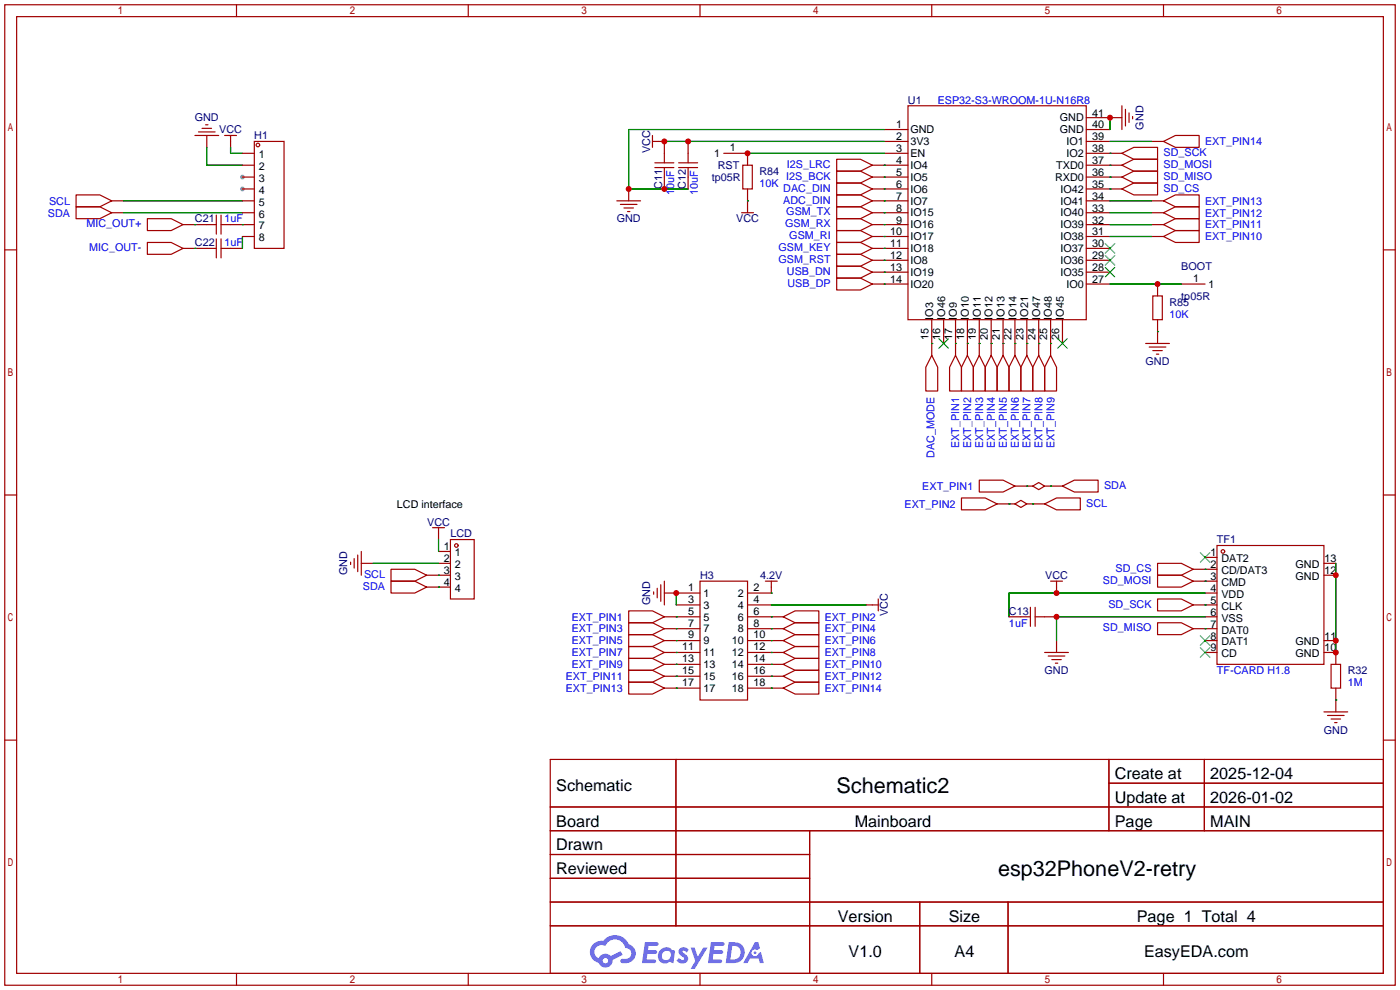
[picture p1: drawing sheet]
<svg xmlns="http://www.w3.org/2000/svg" width="299mm" height="212mm" viewBox="0 0 299 212" stroke-linecap="round" stroke-linejoin="round" font-family="sans-serif">
<g fill="#999">
<circle cx="51.8" cy="37.8" r=".51"/>
<circle cx="51.8" cy="40.4" r=".51"/>
</g>
<g fill="none" stroke="#a10000" stroke-width=".25">
<path d="M1 1h297.2v209.6h-297.2zM3.6 3.6h292.1v204.4h-292.1zM50.5 1v2.6M100.1 1v2.6M149.6 1v2.6M199.1 1v2.6M248.7 1v2.6M1 53.4h2.6M295.7 53.4h2.5M1 105.8h2.6M295.7 105.8h2.5M1 158.2h2.6"/>
<path d="M295.7 158.2h2.5M117.6 162.3h178.1v45.7h-178.1zM117.6 172.5h178.1M117.6 177.5h178.1M144.5 162.3v35.6M173 177.5v30.5M237 162.3v15.2M237 167.4h58.7M257.4 162.3v15.2M117.6 182.6h55.4M117.6 192.8h178.1M117.6 187.7h55.4"/>
<path d="M117.6 197.9h178.1M196.6 192.8v15.2M215.4 192.8v15.2M50.5 208v2.6M100.1 208v2.6M149.6 208v2.6M199.1 208v2.6M248.7 208v2.6"/>
</g>
<g fill="#5487ff">
<path d="M145.3 202.7a1.3 1.3 0 0 1 1.9 .3l-.4 .6a.54 .54 0 0 0-.9-.2l.1 .2a1.34 1.34 0 0 1 .9 1.8 1.47 1.47 0 0 1-2.3-.1l.5-.6 .8 .5a.31 .31 0 0 0 .4-.3 .31 .31 0 0 0-.3-.4 1.12 1.12 0 0 1-.7-1.8z"/>
<path d="M147.6 202.5h.9l.6 2 1.2-2h.9l-2.7 4.6h-.9l1-1.7z"/>
<path d="M137.8 201.4h1.7a1.31 1.31 0 0 1 1.2 .2 .4 .4 0 0 1-.3 .5l-1.8 .1-.1 .9h1.6a.4 .4 0 0 1 .4 .4 .4 .4 0 0 1-.5 .4h-1.6l-.2 1.2h1.4a.46 .46 0 0 1 .5 0 .46 .46 0 0 1 .1 .5l-.4 .2h-2.6z"/>
<path d="M151.9 201.4h1.7a1.32 1.32 0 0 1 1.2 .2 .39 .39 0 0 1-.3 .5l-1.8 .1-.1 .9h1.6a.4 .4 0 0 1 .4 .4 .4 .4 0 0 1-.4 .4h-1.7l-.2 1.2h1.4a.46 .46 0 0 1 .5 0 .46 .46 0 0 1 .1 .5l-.4 .2h-2.6z"/>
<path d="M161.3 201.4h.8l.3 1.3-.6 .4a.75 .75 0 0 0-1.1 .3 .75 .75 0 0 0 .5 1 .75 .75 0 0 0 .9-.7l.5-.2 .6 2.3h-.8l-.3-.9h-1.8l-.5 .9h-1z"/>
<path d="M155.7 201.4l-.6 4.4h1.5a2.27 2.27 0 0 0 2.6-2.2 2.27 2.27 0 0 0-2.7-2.2zM156.5 202.1a1.5 1.5 0 0 1 1.8 1.6 1.5 1.5 0 0 1-1.9 1.4h-.3z"/>
<path d="M141.2 203a1.6 1.6 0 0 0-.3 2.3 1.6 1.6 0 0 0 2.3 .2l.7 .3 .3-2.4-.1-.3-.5-.1a1.58 1.58 0 0 0-2.4 0zM141.8 203.5a.98 .98 0 0 1 1.6 .4 .98 .98 0 0 1-1.1 1.3 .94 .94 0 0 1-.9-.7 .94 .94 0 0 1 .4-1z"/>
<path d="M126.8 201.8a2.37 2.37 0 0 0 1.1 4 1.54 1.54 0 0 0 1.8 1 1.54 1.54 0 0 0 1.2-1.6l2.2-1.1-.5-.8-2 1a1.57 1.57 0 0 0-2.7 .5 1.5 1.5 0 0 1-.7-2.1 1.5 1.5 0 0 1 2.2-.5 2.23 2.23 0 0 1 2.3-1.4 2.23 2.23 0 0 1 2 1.8 1.16 1.16 0 0 1 1.2 1.1 1.16 1.16 0 0 1-1.1 1.2h-.7a.47 .47 0 0 0-.5 .4 .47 .47 0 0 0 .4 .5 2.17 2.17 0 0 0 2.5-.9 2.17 2.17 0 0 0-.3-2.7l-.8-.4a3.2 3.2 0 0 0-5.5-.7l-1.1 .1zM128.8 205.3a.6 .6 0 0 1 1.2 0 .6 .6 0 0 1-1.2 0z"/>
<circle cx="161.4" cy="203.6" r=".28"/>
</g>
<g fill="none" stroke="#a10000" stroke-width=".25">
<path d="M41.7 29h5M42.4 28.2h3.6M43.2 27.4h2M43.9 26.7h.5M44.2 29v2.5M48 29h2.5M49.3 29v2.5M51.8 37.8h2.6M51.8 35.3h2.6M51.8 32.8h2.6M54.4 30.2h6.3v22.9h-6.3zM139.4 30.2h2.6v4.6"/>
<path d="M139.4 29v2.5M140 34.8h4M140 35.8h4M142 35.8v4.6M145 34.8h4.1M145 35.8h4.1M147.1 30.2v4.6M147.1 35.8v4.6M154.7 32.8h5.1v2.5M158.7 35.3h2.1v5.1h-2.1zM178.8 34h5.1l2.5 1.3-2.5 1.3h-5.1zM178.8 36.6h5.1l2.5 1.2-2.5 1.3h-5.1z"/>
<path d="M178.8 39.1h5.1l2.5 1.3-2.5 1.3h-5.1zM186.4 37.8h7.7M186.4 35.3h7.7M189 32.8h5.1M189 30.2h5.1M189 27.7h5.1M194.1 22.6h38.1v45.7h-38.1zM232.2 25.1h7.6M232.2 37.8h7.6M232.2 35.3h7.6M232.2 32.8h7.6M232.2 30.2h5"/>
<path d="M232.2 27.7h5M239.8 32.8l2.5-1.3h5.1v2.5h-5.1zM239.8 35.3l2.5-1.3h5.1v2.6h-5.1zM239.8 37.8l2.5-1.2h5.1v2.5h-5.1zM239.8 22.6v5.1M240.5 23.4v3.5M241.3 24.1v2.1M242.1 24.9v.5M246.1 30.2h2.6M248.7 30.2l2.5-1.2h5.1v2.5h-5.1zM16.3 44.2h5l2.6 1.3-2.6 1.2h-5zM16.3 41.7h5l2.6 1.2-2.6 1.3h-5z"/>
<path d="M23.9 45.5h2.5M23.9 42.9h2.5M31.5 51.8h5.1l2.5 1.3-2.5 1.3h-5.1zM31.5 46.7h5.1l2.5 1.3-2.5 1.3h-5.1zM39.1 53.1h7.1M39.1 48h7.1M46.2 46v4M46.2 51.1v4M47.2 53.1h4.6M47.2 48h7.2M47.2 46v4M47.2 51.1v4"/>
<path d="M51.8 45.5h2.6M51.8 42.9h2.6M51.8 50.5h2.6M51.8 40.4h2.6M131.8 42.9h5.1M132.6 43.7h3.5M133.3 44.4h2.1M134.1 45.2h.5M134.4 40.4v2.5M158.5 45.5h2.5M159.8 40.4v5.1M178.8 56.9h5.1l2.5 1.3-2.5 1.2h-5.1z"/>
<path d="M178.8 59.4h5.1l2.5 1.3-2.5 1.3h-5.1zM178.8 44.2h5.1l2.5 1.3-2.5 1.2h-5.1zM178.8 46.7h5.1l2.5 1.3-2.5 1.3h-5.1zM178.8 49.3h5.1l2.5 1.2-2.5 1.3h-5.1zM178.8 54.4h5.1l2.5 1.2-2.5 1.3h-5.1zM178.8 51.8h5.1l2.5 1.3-2.5 1.3h-5.1zM178.8 41.7h5.1l2.5 1.2-2.5 1.3h-5.1zM186.4 45.5h7.7M186.4 42.9h7.7M186.4 58.2h7.7M186.4 55.6h7.7M186.4 53.1h7.7"/>
<path d="M186.4 50.5h7.7M186.4 48h7.7M186.4 40.4h7.7M232.2 45.5h5M232.2 42.9h5M232.2 58.2h5M232.2 55.6h5M232.2 53.1h5M232.2 50.5h5M232.2 48h5M232.2 40.4h7.6M239.8 40.4l2.5-1.3h5.1v2.6h-5.1z"/>
<path d="M246.1 45.5h2.6M246.1 42.9h2.6M246.1 50.5h2.6M246.1 48h2.6M248.7 42.9l2.5-1.2h5.1v2.5h-5.1zM248.7 45.5l2.5-1.3h5.1v2.5h-5.1zM248.7 48l2.5-1.3h5.1v2.6h-5.1zM248.7 50.5l2.5-1.2h5.1v2.5h-5.1zM186.4 60.7h7.7M199.1 75.9l1.3 2.6v5.1h-2.5v-5.1zM199.1 68.3v7.6M201.7 68.3v5.1"/>
<path d="M204.2 75.9l1.3 2.6v5.1h-2.6v-5.1zM204.2 68.3v7.6M206.8 75.9l1.2 2.6v5.1h-2.5v-5.1zM206.8 68.3v7.6M209.3 75.9l1.3 2.6v5.1h-2.6v-5.1zM209.3 68.3v7.6M211.8 75.9l1.3 2.6v5.1h-2.5v-5.1zM211.8 68.3v7.6M214.4 75.9l1.2 2.6v5.1h-2.5v-5.1zM214.4 68.3v7.6M216.9 75.9l1.3 2.6v5.1h-2.6v-5.1zM216.9 68.3v7.6"/>
<path d="M219.5 75.9l1.2 2.6v5.1h-2.5v-5.1zM219.5 68.3v7.6M222 75.9l1.3 2.6v5.1h-2.6v-5.1zM222 68.3v7.6M224.5 75.9l1.3 2.6v5.1h-2.5v-5.1zM224.5 68.3v7.6M227.1 68.3v5.1M232.2 60.7h5M244.9 73.4h5M245.6 74.2h3.6M246.4 63.2h2v5.1h-2zM246.4 74.9h2"/>
<path d="M247.1 75.7h.5M247.4 60.7v2.5M247.4 68.3v5.1M252.5 60.7h5.1M75.7 119.4v2M76.5 118.6v3.6M77.2 117.9v5M92.5 112.8h2.5M93.7 117.9h2.6M93.7 112.8v2.5M96.3 115.3h5v12.7h-5zM205.5 106.4h5.1l2.5 1.3-2.5 1.3h-5.1z"/>
<path d="M209.3 102.6h5.1l2.5 1.3-2.5 1.3h-5.1zM213.1 107.7h3.8M216.9 107.7l1.3-.8 1.3 .8-1.3 .8zM216.9 103.9h3.8M219.5 107.7h3.8M220.7 103.9l1.3-.8 1.3 .8-1.3 .7zM223.3 107.7l2.5-1.3h5.1v2.6h-5.1zM223.3 103.9h3.8M227.1 103.9l2.5-1.3h5.1v2.6h-5.1zM257.6 119.1h2.5M260.1 116.6h22.9v25.4h-22.9zM74.9 120.1v.5"/>
<path d="M77.2 120.4h2.6M83.6 124.2h5l2.6 1.3-2.6 1.2h-5zM83.6 121.7h5l2.6 1.2-2.6 1.3h-5zM91.2 122.9h5.1M91.2 125.5h5.1M93.7 120.4h2.6M134.4 130.6h5l2.6 1.2-2.6 1.3h-5zM134.4 133.1h5l2.6 1.3-2.6 1.2h-5zM134.4 135.6h5l2.6 1.3-2.6 1.3h-5zM134.4 138.2h5l2.6 1.2-2.6 1.3h-5zM139.7 126.5v.5M140.5 125.7v2.1"/>
<path d="M141.2 125v3.5M142 124.2v5.1M142 136.9h7.6M142 139.4h7.6M142 134.4h7.6M142 131.8h7.6M142 126.7h7.6M144.5 129.3h5.1M149.6 124.2h10.2v25.4h-10.2zM159.8 136.9h7.6M159.8 139.4h7.6M159.8 134.4h7.6"/>
<path d="M159.8 131.8h7.6M159.8 129.3h5M163.6 124.2h2.5M164.8 124.2v2.5h-5M167.4 131.8l2.5-1.2h5.1v2.5h-5.1zM167.4 134.4l2.5-1.3h5.1v2.5h-5.1zM167.4 136.9l2.5-1.3h5.1v2.6h-5.1zM167.4 139.4l2.5-1.2h5.1v2.5h-5.1zM185.2 129.3h2.5M187.7 128v2.6M215.6 131.8h4.6M220.2 129.8v4.1"/>
<path d="M221.2 131.8h4.6M221.2 129.8v4.1M223.3 139.4h5M224.5 124.2h2.6M225.8 124.2v2.5M225.8 136.9v2.5M247.4 128h5.1l2.5 1.3-2.5 1.3h-5.1zM247.4 133.1h5.1l2.5 1.3-2.5 1.2h-5.1zM247.4 122.9h5.1l2.5 1.3-2.5 1.3h-5.1zM247.4 120.4h5.1l2.5 1.3-2.5 1.2h-5.1zM255 134.4h5.1M255 129.3h5.1"/>
<path d="M255 124.2h5.1M255 121.7h5.1M257.6 136.9h2.5M257.6 139.4h2.5M257.6 131.8h2.5M257.6 126.7h2.5M283 120.4h2.5M283 122.9h2.5M283 136.9h2.5M283 139.4h2.5v2.6M134.4 140.7h5l2.6 1.3-2.6 1.3h-5zM134.4 145.8h5l2.6 1.3-2.6 1.2h-5z"/>
<path d="M134.4 143.3h5l2.6 1.2-2.6 1.3h-5zM142 147.1h7.6M142 144.5h7.6M142 142h7.6M159.8 147.1h7.6M159.8 144.5h7.6M159.8 142h7.6M167.4 147.1l2.5-1.3h5.1v2.5h-5.1zM167.4 144.5l2.5-1.2h5.1v2.5h-5.1zM167.4 142l2.5-1.3h5.1v2.6h-5.1zM224 140.2h3.6M224.8 141h2"/>
<path d="M225.6 141.7h.5M283 152.1h5M283.7 152.9h3.6M284.5 142h2v5.1h-2zM284.5 153.7h2M285.2 154.4h.6M285.5 147.1v5"/>
<circle cx="55.1" cy="31" r=".38"/>
<circle cx="97.5" cy="116.6" r=".38"/>
<circle cx="261.4" cy="117.9" r=".38"/>
</g>
<g fill="none" stroke="#008700" stroke-width=".25">
<path d="M44.2 31.5v3.8h7.6M49.3 31.5v1.3h2.5M142 30.2h47M159.8 32.8h29.2M189 37.8h.1M189 35.3h.1M189 27.7h-54.6v12.7h12.7M237.2 35.3h.1M237.2 37.8h.1M237.2 32.8h.1M237.2 30.2h8.9M237.2 25.1v2.6"/>
<path d="M26.4 45.5h25.4M26.4 42.9h25.4M41.7 48h.1M41.7 53.1h.1M51.8 48h.1M51.8 50.5v2.6M159.8 42.9h.1M189 58.2h.1M189 55.6h.1M189 53.1h.1M189 50.5h.1M189 48h.1"/>
<path d="M189 45.5h.1M189 42.9h.1M189 40.4h.1M237.2 40.4h.1M237.2 45.5h8.9M237.2 42.9h8.9M237.2 48h8.9M237.2 50.5h8.9M189 60.7h.1M199.1 73.4h.1M204.2 73.4h.1M206.8 73.4h.1"/>
<path d="M209.3 73.4h.1M211.8 73.4h.1M214.4 73.4h.1M216.9 73.4h.1M219.5 73.4h.1M222 73.4h.1M224.5 73.4h.1M237.2 60.7h15.3M247.4 70.9h.1M93.7 115.3v2.6M215.6 107.7h.1M219.5 103.9h.1"/>
<path d="M220.7 107.7h.1M224.5 103.9h.1M79.8 120.4h13.9M93.7 122.9h.1M93.7 125.5h.1M144.5 139.4h.1M144.5 136.9h.1M144.5 134.4h.1M144.5 131.8h.1M144.5 126.7v2.6M164.8 139.4h.1M164.8 136.9h.1"/>
<path d="M164.8 134.4h.1M164.8 131.8h.1M164.8 126.7h.1M164.8 129.3h20.4M257.6 129.3h.1M257.6 134.4h.1M257.6 124.2h.1M257.6 121.7h.1M257.6 131.8h-31.8v5.1M257.6 126.7h-42v5.1M285.5 120.4v19M144.5 147.1h.1"/>
<path d="M144.5 144.5h.1M144.5 142h.1M164.8 147.1h.1M164.8 144.5h.1M164.8 142h.1M285.5 149.6h.1"/>
</g>
<g fill="none" stroke="#3c3" stroke-width=".25">
<path d="M236.2 57.2l2.1 2M236.2 54.6l2.1 2M236.2 52.1l2.1 2M238.3 57.2l-2.1 2M238.3 54.6l-2.1 2M238.3 52.1l-2.1 2M200.7 72.4l2 2M202.7 72.4l-2 2M226.1 72.4l2 2M228.1 72.4l-2 2M256.5 118.1l2.1 2M258.6 118.1l-2.1 2"/>
<path d="M256.5 138.4l2.1 2.1M256.5 135.9l2.1 2M258.6 138.4l-2.1 2.1M258.6 135.9l-2.1 2"/>
</g>
<g fill="#c00">
<circle cx="142" cy="40.4" r=".63"/>
<circle cx="134.4" cy="40.4" r=".63"/>
<circle cx="142" cy="30.2" r=".63"/>
<circle cx="147.1" cy="30.2" r=".63"/>
<circle cx="237.2" cy="25.1" r=".63"/>
<circle cx="285.5" cy="136.9" r=".63"/>
<circle cx="285.5" cy="139.4" r=".63"/>
<circle cx="285.5" cy="122.9" r=".63"/>
<circle cx="225.8" cy="131.8" r=".63"/>
<circle cx="225.8" cy="126.7" r=".63"/>
<circle cx="144.5" cy="126.7" r=".63"/>
<circle cx="159.8" cy="32.8" r=".63"/>
<circle cx="247.4" cy="60.7" r=".63"/>
</g>
<g font-size="4.6">
<text x="178.8" y="169.4">Schematic2</text>
<text x="213.3" y="187.2">esp32PhoneV2-retry</text>
</g>
<g font-size="3.5">
<text x="238.3" y="166.5">Create at</text>
<text x="258.7" y="166.5">2025-12-04</text>
<text x="118.9" y="169.1">Schematic</text>
<text x="238.3" y="171.6">Update at</text>
<text x="258.7" y="171.6">2026-01-02</text>
<text x="118.9" y="176.7">Board</text>
<text x="182.7" y="176.7">Mainboard</text>
<text x="238.3" y="176.7">Page</text>
<text x="258.7" y="176.7">MAIN</text>
<text x="118.9" y="181.8">Drawn</text>
<text x="118.9" y="186.8">Reviewed</text>
<text x="179.1" y="197">Version</text>
<text x="202.8" y="197">Size</text>
<text x="243" y="197">Page 1 Total 4</text>
<text x="181.4" y="204.6">V1.0</text>
<text x="204" y="204.6">A4</text>
<text x="244.5" y="204.6">EasyEDA.com</text>
</g>
<g font-size="2.3" fill="#000080">
<text x="194.1" y="22.1">U1</text>
<text x="41.6" y="26">GND</text>
<text x="46.8" y="28.5">VCC</text>
<text x="54.4" y="29.8">H1</text>
<text x="244.4" y="27.7" transform="rotate(-90 244.4 27.7)">GND</text>
<text x="139" y="32.7" transform="rotate(-90 139 32.7)">VCC</text>
<text x="141.5" y="40.4" transform="rotate(-90 141.5 40.4)">C11</text>
<text x="146.6" y="40.4" transform="rotate(-90 146.6 40.4)">C12</text>
<text x="152.1" y="38.7">tp05R</text>
<text x="153.4" y="36.1">RST</text>
<text x="162.3" y="37.4">R84</text>
<text x="41.7" y="47.5">C21</text>
<text x="131.8" y="47.5">GND</text>
<text x="157.3" y="47.5">VCC</text>
<text x="41.7" y="52.6">C22</text>
<text x="252.5" y="57.7">BOOT</text>
<text x="249.9" y="65.3">R85</text>
<text x="252.5" y="64.1">tp05R</text>
<text x="244.8" y="78">GND</text>
<text x="91.3" y="112.3">VCC</text>
<text x="96.3" y="114.9">LCD</text>
<text x="260.1" y="116.1">TF1</text>
<text x="74.2" y="123" transform="rotate(-90 74.2 123)">GND</text>
<text x="149.6" y="123.7">H3</text>
<text x="162.5" y="123.7">4.2V</text>
<text x="223.4" y="123.7">VCC</text>
<text x="139" y="129.3" transform="rotate(-90 139 129.3)">GND</text>
<text x="189.8" y="131.7" transform="rotate(-90 189.8 131.7)">VCC</text>
<text x="215.6" y="131.4">C13</text>
<text x="223.2" y="144.1">GND</text>
<text x="288" y="144.1">R32</text>
<text x="282.9" y="156.8">GND</text>
</g>
<g font-size="2.3" fill="#00f">
<text x="200.4" y="22.1">ESP32-S3-WROOM-1U-N16R8</text>
<text x="168.2" y="35.9">I2S_LRC</text>
<text x="248.7" y="33.3">SD_SCK</text>
<text x="248.7" y="35.9">SD_MOSI</text>
<text x="257.6" y="31">EXT_PIN14</text>
<text x="144.1" y="41.7" transform="rotate(-90 144.1 41.7)">10uF</text>
<text x="149.1" y="41.7" transform="rotate(-90 149.1 41.7)">10uF</text>
<text x="162.3" y="39.9">10K</text>
<text x="167.4" y="41">DAC_DIN</text>
<text x="168" y="38.4">I2S_BCK</text>
<text x="248.7" y="41">SD_CS</text>
<text x="248.7" y="38.4">SD_MISO</text>
<text x="10.2" y="46.3">SDA</text>
<text x="10.5" y="43.7">SCL</text>
<text x="48" y="47.5">1uF</text>
<text x="167.4" y="43.5">ADC_DIN</text>
<text x="168.1" y="46">GSM_TX</text>
<text x="257.6" y="43.7">EXT_PIN13</text>
<text x="257.6" y="46.3">EXT_PIN12</text>
<text x="18.5" y="48.6">MIC_OUT+</text>
<text x="19.1" y="53.7">MIC_OUT-</text>
<text x="48" y="52.6">1uF</text>
<text x="166.4" y="53.7">GSM_KEY</text>
<text x="167.8" y="48.6">GSM_RX</text>
<text x="168.7" y="51.1">GSM_RI</text>
<text x="257.6" y="48.8">EXT_PIN11</text>
<text x="257.6" y="51.4">EXT_PIN10</text>
<text x="166.4" y="56.2">GSM_RST</text>
<text x="168.2" y="58.7">USB_DN</text>
<text x="168.3" y="61.3">USB_DP</text>
<text x="249.9" y="67.9">10K</text>
<text x="205" y="95.7" transform="rotate(-90 205 95.7)">EXT_PIN1</text>
<text x="207.6" y="95.7" transform="rotate(-90 207.6 95.7)">EXT_PIN2</text>
<text x="210.1" y="95.7" transform="rotate(-90 210.1 95.7)">EXT_PIN3</text>
<text x="212.6" y="95.7" transform="rotate(-90 212.6 95.7)">EXT_PIN4</text>
<text x="215.2" y="95.7" transform="rotate(-90 215.2 95.7)">EXT_PIN5</text>
<text x="217.7" y="95.7" transform="rotate(-90 217.7 95.7)">EXT_PIN6</text>
<text x="220.3" y="95.7" transform="rotate(-90 220.3 95.7)">EXT_PIN7</text>
<text x="222.8" y="95.7" transform="rotate(-90 222.8 95.7)">EXT_PIN8</text>
<text x="225.3" y="95.7" transform="rotate(-90 225.3 95.7)">EXT_PIN9</text>
<text x="199.7" y="97.9" transform="rotate(-90 199.7 97.9)">DAC_MODE</text>
<text x="197.1" y="104.7">EXT_PIN1</text>
<text x="236" y="104.5">SDA</text>
<text x="193.3" y="108.5">EXT_PIN2</text>
<text x="232.2" y="108.3">SCL</text>
<text x="77.8" y="123.5">SCL</text>
<text x="235.7" y="124.8">SD_MOSI</text>
<text x="238.4" y="122.2">SD_CS</text>
<text x="77.5" y="126.1">SDA</text>
<text x="236.9" y="129.9">SD_SCK</text>
<text x="122.2" y="132.6">EXT_PIN1</text>
<text x="122.2" y="135.2">EXT_PIN3</text>
<text x="122.2" y="137.7">EXT_PIN5</text>
<text x="176.3" y="132.6">EXT_PIN2</text>
<text x="176.3" y="135.2">EXT_PIN4</text>
<text x="176.3" y="137.7">EXT_PIN6</text>
<text x="215.6" y="133.9">1uF</text>
<text x="235.7" y="134.9">SD_MISO</text>
<text x="122.2" y="140.3">EXT_PIN7</text>
<text x="122.2" y="142.8">EXT_PIN9</text>
<text x="176.3" y="140.3">EXT_PIN8</text>
<text x="176.3" y="142.8">EXT_PIN10</text>
<text x="120.9" y="147.9">EXT_PIN13</text>
<text x="120.9" y="145.3">EXT_PIN11</text>
<text x="176.3" y="147.9">EXT_PIN14</text>
<text x="176.3" y="145.3">EXT_PIN12</text>
<text x="260.1" y="144.1">TF-CARD H1.8</text>
<text x="288" y="146.6">1M</text>
</g>
<g font-size="2.3">
<text x="191.5" y="30">2</text>
<text x="191.5" y="27.5">1</text>
<text x="194.6" y="28.5">GND</text>
<text x="226.5" y="25.9">GND</text>
<text x="226.5" y="28.5">GND</text>
<text x="233.4" y="24.9">41</text>
<text x="233.4" y="30">39</text>
<text x="233.4" y="27.5">40</text>
<text x="55.3" y="33.8">1</text>
<text x="152.6" y="33.6">1</text>
<text x="156" y="32.3">1</text>
<text x="191.5" y="35.1">4</text>
<text x="191.5" y="32.5">3</text>
<text x="194.6" y="33.6">EN</text>
<text x="194.6" y="31">3V3</text>
<text x="227.9" y="33.6">IO2</text>
<text x="227.9" y="31">IO1</text>
<text x="233.4" y="35.1">37</text>
<text x="233.4" y="32.5">38</text>
<text x="55.3" y="36.3">2</text>
<text x="55.3" y="38.9">3</text>
<text x="55.3" y="41.4">4</text>
<text x="191.5" y="40.2">6</text>
<text x="191.5" y="37.6">5</text>
<text x="194.6" y="41.2">IO6</text>
<text x="194.6" y="38.6">IO5</text>
<text x="194.6" y="36.1">IO4</text>
<text x="225.5" y="38.6">RXD0</text>
<text x="225.7" y="36.1">TXD0</text>
<text x="226.6" y="41.2">IO42</text>
<text x="233.4" y="40.2">35</text>
<text x="233.4" y="37.6">36</text>
<text x="55.3" y="44">5</text>
<text x="55.3" y="46.5">6</text>
<text x="191.5" y="47.8">9</text>
<text x="191.5" y="45.2">8</text>
<text x="191.5" y="42.7">7</text>
<text x="194.6" y="46.3">IO15</text>
<text x="194.6" y="43.7">IO7</text>
<text x="226.6" y="46.3">IO40</text>
<text x="226.6" y="43.7">IO41</text>
<text x="233.4" y="47.8">32</text>
<text x="233.4" y="45.2">33</text>
<text x="233.4" y="42.7">34</text>
<text x="55.3" y="49">7</text>
<text x="55.3" y="51.6">8</text>
<text x="190.2" y="52.9">11</text>
<text x="190.2" y="50.3">10</text>
<text x="194.6" y="53.9">IO18</text>
<text x="194.6" y="51.3">IO17</text>
<text x="194.6" y="48.8">IO16</text>
<text x="226.6" y="53.9">IO37</text>
<text x="226.6" y="51.3">IO38</text>
<text x="226.6" y="48.8">IO39</text>
<text x="233.4" y="52.9">30</text>
<text x="233.4" y="50.3">31</text>
<text x="190.2" y="57.9">13</text>
<text x="190.2" y="55.4">12</text>
<text x="194.6" y="59">IO19</text>
<text x="194.6" y="56.4">IO8</text>
<text x="226.6" y="59">IO35</text>
<text x="226.6" y="56.4">IO36</text>
<text x="233.4" y="57.9">28</text>
<text x="233.4" y="55.4">29</text>
<text x="190.2" y="60.5">14</text>
<text x="194.6" y="61.5">IO20</text>
<text x="227.9" y="61.5">IO0</text>
<text x="233.4" y="60.5">27</text>
<text x="255" y="60.2">1</text>
<text x="258.3" y="61.5">1</text>
<text x="199.4" y="68.3" transform="rotate(-90 199.4 68.3)">IO3</text>
<text x="202" y="68.3" transform="rotate(-90 202 68.3)">IO46</text>
<text x="204.5" y="68.3" transform="rotate(-90 204.5 68.3)">IO9</text>
<text x="207.1" y="68.3" transform="rotate(-90 207.1 68.3)">IO10</text>
<text x="209.6" y="68.3" transform="rotate(-90 209.6 68.3)">IO11</text>
<text x="212.1" y="68.3" transform="rotate(-90 212.1 68.3)">IO12</text>
<text x="214.7" y="68.3" transform="rotate(-90 214.7 68.3)">IO13</text>
<text x="217.2" y="68.3" transform="rotate(-90 217.2 68.3)">IO14</text>
<text x="219.8" y="68.3" transform="rotate(-90 219.8 68.3)">IO21</text>
<text x="222.3" y="68.3" transform="rotate(-90 222.3 68.3)">IO47</text>
<text x="224.8" y="68.3" transform="rotate(-90 224.8 68.3)">IO48</text>
<text x="227.4" y="68.3" transform="rotate(-90 227.4 68.3)">IO45</text>
<text x="198.4" y="72.7" transform="rotate(-90 198.4 72.7)">15</text>
<text x="201" y="72.7" transform="rotate(-90 201 72.7)">16</text>
<text x="203.5" y="72.7" transform="rotate(-90 203.5 72.7)">17</text>
<text x="206" y="72.7" transform="rotate(-90 206 72.7)">18</text>
<text x="208.6" y="72.7" transform="rotate(-90 208.6 72.7)">19</text>
<text x="211.1" y="72.7" transform="rotate(-90 211.1 72.7)">20</text>
<text x="213.7" y="72.7" transform="rotate(-90 213.7 72.7)">21</text>
<text x="216.2" y="72.7" transform="rotate(-90 216.2 72.7)">22</text>
<text x="218.7" y="72.7" transform="rotate(-90 218.7 72.7)">23</text>
<text x="221.3" y="72.7" transform="rotate(-90 221.3 72.7)">24</text>
<text x="223.8" y="72.7" transform="rotate(-90 223.8 72.7)">25</text>
<text x="226.4" y="72.7" transform="rotate(-90 226.4 72.7)">26</text>
<text x="84.8" y="108.5">LCD interface</text>
<text x="94.9" y="117.6">1</text>
<text x="97.2" y="118.9">1</text>
<text x="258.7" y="118.9">1</text>
<text x="94.9" y="120.2">2</text>
<text x="94.9" y="122.7">3</text>
<text x="94.9" y="125.2">4</text>
<text x="97.2" y="121.4">2</text>
<text x="97.2" y="124">3</text>
<text x="258.7" y="124">3</text>
<text x="258.7" y="121.4">2</text>
<text x="261" y="125.2">CMD</text>
<text x="261" y="122.7">CD/DAT3</text>
<text x="261" y="120.2">DAT2</text>
<text x="276.9" y="121.4">GND</text>
<text x="276.9" y="124">GND</text>
<text x="283.1" y="120.2">13</text>
<text x="283.1" y="122.7">12</text>
<text x="97.2" y="126.5">4</text>
<text x="147.1" y="131.4">5</text>
<text x="147.1" y="128.8">3</text>
<text x="147.1" y="126.3">1</text>
<text x="150.4" y="130.1">3</text>
<text x="150.4" y="127.6">1</text>
<text x="157.7" y="130.1">4</text>
<text x="157.7" y="127.6">2</text>
<text x="161" y="131.4">6</text>
<text x="161" y="128.8">4</text>
<text x="161" y="126.3">2</text>
<text x="258.7" y="131.6">6</text>
<text x="258.7" y="129.1">5</text>
<text x="258.7" y="126.5">4</text>
<text x="261" y="130.3">CLK</text>
<text x="261" y="127.8">VDD</text>
<text x="147.1" y="136.4">9</text>
<text x="147.1" y="133.9">7</text>
<text x="150.4" y="137.7">9</text>
<text x="150.4" y="135.2">7</text>
<text x="150.4" y="132.6">5</text>
<text x="156.4" y="137.7">10</text>
<text x="157.7" y="135.2">8</text>
<text x="157.7" y="132.6">6</text>
<text x="161" y="136.4">10</text>
<text x="161" y="133.9">8</text>
<text x="258.7" y="136.7">8</text>
<text x="258.7" y="134.1">7</text>
<text x="261" y="137.9">DAT1</text>
<text x="261" y="135.4">DAT0</text>
<text x="261" y="132.9">VSS</text>
<text x="276.9" y="137.9">GND</text>
<text x="283.1" y="136.7">11</text>
<text x="145.8" y="141.5">13</text>
<text x="145.8" y="139">11</text>
<text x="150.4" y="142.8">13</text>
<text x="150.4" y="140.3">11</text>
<text x="156.4" y="142.8">14</text>
<text x="156.4" y="140.3">12</text>
<text x="161" y="141.5">14</text>
<text x="161" y="139">12</text>
<text x="258.7" y="139.2">9</text>
<text x="261" y="140.5">CD</text>
<text x="276.9" y="140.5">GND</text>
<text x="283.1" y="139.2">10</text>
<text x="145.8" y="146.6">17</text>
<text x="145.8" y="144.1">15</text>
<text x="150.4" y="147.9">17</text>
<text x="150.4" y="145.3">15</text>
<text x="156.4" y="147.9">18</text>
<text x="156.4" y="145.3">16</text>
<text x="161" y="146.6">18</text>
<text x="161" y="144.1">16</text>
</g>
</svg>
